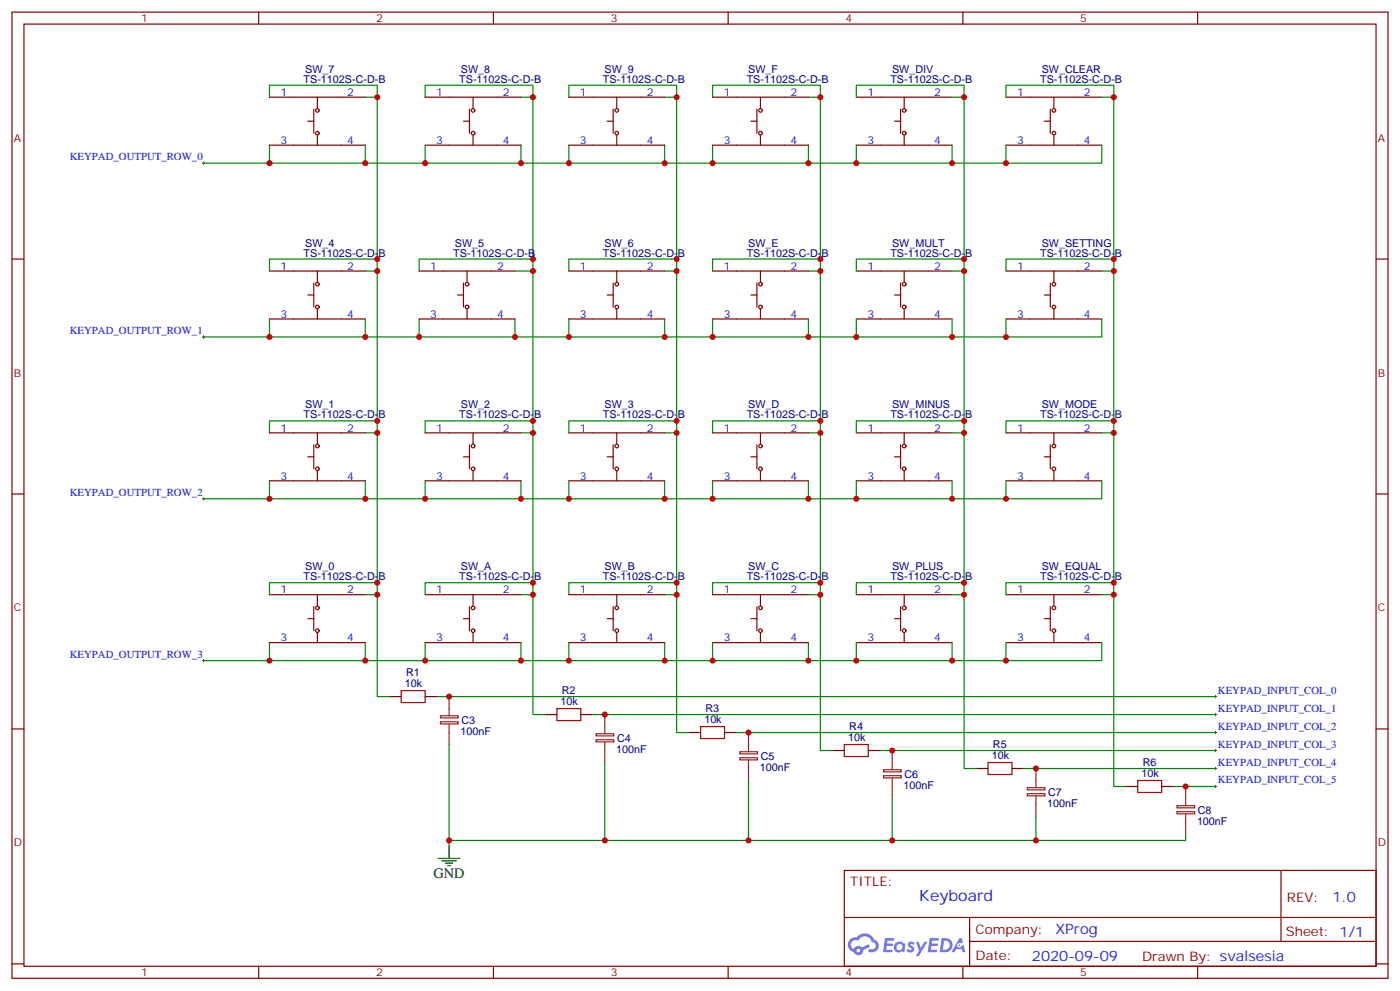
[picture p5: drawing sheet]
<svg xmlns="http://www.w3.org/2000/svg" width="412mm" height="292mm" viewBox="0 0 412 292" stroke-linecap="round" stroke-linejoin="round" font-family="sans-serif">
<g fill="none" stroke="#870000" stroke-width=".35">
<path d="M3.5 3.6h405.4v284.3h-405.4zM7.1 7.1h398.2v277.3h-398.2zM76.2 3.6v3.5M145.3 3.6v3.5M214.5 3.6v3.5M283.6 3.6v3.5M352.8 3.6v3.5M3.5 76.2h3.6M405.3 76.2h3.6M3.5 145.4h3.6M405.3 145.4h3.6M3.5 214.5h3.6"/>
<path d="M405.3 214.5h3.6M248.7 256.2h156.6v28.2h-156.6zM377.3 256.2v20.9M248.7 270h156.5M285.6 277.1h119.6M285.6 270v14.1M3.5 283.7h3.6M76.2 284.4v3.5M145.3 284.4v3.5M214.5 284.4v3.5M283.6 284.4v3.5M352.8 284.4v3.5"/>
<path d="M405.3 283.7h3.6"/>
</g>
<g fill="#5487ff">
<path d="M267.7 277.3a1.22 1.22 0 0 1 1.7 .3l-.4 .6a.47 .47 0 0 0-.3-.4 .47 .47 0 0 0-.5 .2l.1 .2a1.14 1.14 0 0 1 .8 1.7 1.14 1.14 0 0 1-1.9 0l-.2-.2 .5-.5 .7 .4a.29 .29 0 0 0 .3-.2 .29 .29 0 0 0-.2-.4 1.04 1.04 0 0 1-.6-1.7z"/>
<path d="M260.7 276.1h2.4l.3 .2-.2 .5h-1.8l-.1 .9h1.5l.3 .3-.3 .4h-1.6l-.2 1.1 1.7 .1 .2 .3-.2 .3h-2.6z"/>
<path d="M273.8 276.1h2.4l.3 .2-.1 .5h-1.8l-.2 .9h1.6l.3 .3-.4 .4h-1.6l-.1 1.1 1.7 .1 .2 .3-.2 .3h-2.6z"/>
<path d="M282.6 276.1h.7l.3 1.2-.6 .4a.69 .69 0 0 0-1 .2 .69 .69 0 0 0 .4 1 .69 .69 0 0 0 .9-.6l.5-.3 .6 2.2h-.8l-.2-.9h-1.8l-.5 .9h-.8z"/>
<path d="M269.8 277.2h.8l.6 1.8 1.1-1.8h.9l-2.6 4.2h-.8l.9-1.6z"/>
<path d="M277.4 276.1l-.6 4.1h1.3a2.11 2.11 0 0 0 2.5-2.1 2.11 2.11 0 0 0-2.5-2zM278.1 276.8a1.39 1.39 0 0 1 1.7 1.4 1.39 1.39 0 0 1-1.8 1.3h-.3z"/>
<path d="M263.7 277.7a1.54 1.54 0 0 0-.1 2.1 1.54 1.54 0 0 0 2.2 .2l.6 .2 .3-2.3-.2-.2-.4-.1a1.49 1.49 0 0 0-2.4 .1zM264 278.7a.94 .94 0 0 1 1.8 0 .94 .94 0 0 1-1.8 0z"/>
<path d="M250.4 276.5a2.18 2.18 0 0 0 1.1 3.7 1.44 1.44 0 0 0 1.6 .9 1.44 1.44 0 0 0 1.2-1.5l2-1-.5-.7-1.9 .9a1.47 1.47 0 0 0-2.4 .5 1.39 1.39 0 0 1-.7-2 1.39 1.39 0 0 1 2-.4 2.12 2.12 0 0 1 2.2-1.3 2.12 2.12 0 0 1 1.9 1.6 1.14 1.14 0 0 1 1.1 1.5 1.14 1.14 0 0 1-1.7 .7 .43 .43 0 0 0-.5 .3 .43 .43 0 0 0 .4 .5 1.98 1.98 0 0 0 2.5-1.2 1.98 1.98 0 0 0-1.2-2.5 3.1 3.1 0 0 0-5.3-.7l-.9 .1zM252.3 279.8a.55 .55 0 0 1 1.1 0 .55 .55 0 0 1-1.1 0z"/>
<circle cx="282.6" cy="278.2" r=".26"/>
</g>
<g fill="none" stroke="#870000" stroke-width=".35">
<path d="M252.2 28.6h28.3M263.5 35.7h1.8M265.3 32.1v7.1M266.3 28.6v3.2M266.3 39.9v2.8M296.3 28.6h28.3M307.6 35.7h1.8M309.4 32.1v7.1M310.4 28.6v3.2M310.4 39.9v2.8M252.2 42.7h28.3M296.3 42.7h28.3"/>
<path d="M252.2 79.8h28.3M266.3 79.8v3.1M296.3 79.8h28.3M310.4 79.8v3.1M252.2 93.9h28.3M263.5 86.8h1.8M265.3 83.3v7M266.3 91.1v2.8M296.3 93.9h28.3M307.6 86.8h1.8M309.4 83.3v7M310.4 91.1v2.8"/>
<path d="M252.2 127.4h28.3M263.5 134.4h1.8M265.3 130.9v7.1M266.3 127.4v3.2M266.3 138.7v2.8M296.3 127.4h28.3M307.6 134.4h1.8M309.4 130.9v7.1M310.4 127.4v3.2M310.4 138.7v2.8M252.2 141.5h28.3M296.3 141.5h28.3"/>
<path d="M252.2 175h28.3M265.3 178.5v7.1M266.3 175v3.2M296.3 175h28.3M309.4 178.5v7.1M310.4 175v3.2M252.2 189.1h28.3M263.5 182.1h1.8M266.3 186.3v2.8M296.3 189.1h28.3M307.6 182.1h1.8M310.4 186.3v2.8"/>
<path d="M114.7 205h3.5M125.2 205h3.6M160.5 210.3h3.5M171.1 210.3h3.5M202.8 215.6h3.6M213.4 215.6h3.6M245.2 220.9h3.5M255.8 220.9h3.5M287.5 226.2h3.5M298.1 226.2h3.5M331.6 231.5h3.5M342.2 231.5h3.5"/>
<circle cx="266.3" cy="39.2" r=".53"/>
<circle cx="266.3" cy="32.5" r=".53"/>
<circle cx="310.4" cy="39.2" r=".53"/>
<circle cx="310.4" cy="32.5" r=".53"/>
<circle cx="266.3" cy="90.3" r=".53"/>
<circle cx="266.3" cy="83.6" r=".53"/>
<circle cx="310.4" cy="90.3" r=".53"/>
<circle cx="310.4" cy="83.6" r=".53"/>
<circle cx="266.3" cy="138" r=".53"/>
<circle cx="266.3" cy="131.3" r=".53"/>
<circle cx="310.4" cy="138" r=".53"/>
<circle cx="310.4" cy="131.3" r=".53"/>
<circle cx="266.3" cy="178.9" r=".53"/>
<circle cx="310.4" cy="178.9" r=".53"/>
<circle cx="266.3" cy="185.6" r=".53"/>
<circle cx="310.4" cy="185.6" r=".53"/>
</g>
<g fill="none" stroke="#008700" stroke-width=".35">
<path d="M79.4 28.6v-3.5h31.7v3.5h-3.5M111.1 28.6v51.2h-3.5M125.2 28.6v-3.5h31.8v3.5h-3.5M157 28.6v51.2h-5.3M167.6 28.6v-3.5h31.7v3.5h-3.5M199.3 28.6v51.2h-3.5M209.9 28.6v-3.5h31.8v3.5h-3.6M241.7 28.6v51.2h-3.6M252.2 28.6v-3.5h31.8v3.5M280.5 28.6h3.5v197.6h3.5M296.3 28.6v-3.5h31.8v3.5M324.6 28.6h3.5v202.9h3.5"/>
<path d="M79.4 42.7v5.3M107.6 42.7v5.3h-47.6M125.2 42.7v5.3M153.5 42.7v5.3M167.6 42.7v5.3M195.8 42.7v5.3h-88.2M209.9 42.7v5.3M238.1 42.7v5.3M252.2 42.7v5.3M280.5 42.7v5.3M296.3 42.7v5.3M324.6 42.7v5.3h-128.8"/>
<path d="M111.1 79.8v47.6h-3.5M111.1 76.2h-31.7v3.6M157 79.8v47.6h-3.5M157 76.2h-33.5v3.6M199.3 79.8v47.6h-3.5M199.3 76.2h-31.7v3.6M241.7 79.8v47.6h-3.6M241.7 76.2h-31.8v3.6M280.5 79.8h3.5M284 76.2h-31.8v3.6M324.6 79.8h3.5M328.1 76.2h-31.8v3.6"/>
<path d="M79.4 93.9v5.3M107.6 93.9v5.3h-47.6M123.5 93.9v5.3M151.7 93.9v5.3M167.6 93.9v5.3M195.8 93.9v5.3M209.9 93.9v5.3M238.1 93.9v5.3M252.2 93.9v5.3M280.5 93.9v5.3M296.3 93.9v5.3M324.6 93.9v5.3h-217"/>
<path d="M111.1 127.4v47.6h-3.5M111.1 123.9h-31.7v3.5M157 127.4v47.6h-3.5M157 123.9h-31.8v3.5M199.3 127.4v47.6h-3.5M199.3 123.9h-31.7v3.5M241.7 127.4v47.6h-3.6M241.7 123.9h-31.8v3.5M280.5 127.4h3.5M284 123.9h-31.8v3.5M324.6 127.4h3.5M328.1 123.9h-31.8v3.5"/>
<path d="M79.4 141.5v5.3M107.6 141.5v5.3h-47.6M125.2 141.5v5.3M153.5 141.5v5.3M167.6 141.5v5.3M195.8 141.5v5.3M209.9 141.5v5.3M238.1 141.5v5.3M252.2 141.5v5.3M280.5 141.5v5.3M296.3 141.5v5.3M324.6 141.5v5.3h-217"/>
<path d="M111.1 171.5h-31.7v3.5M111.1 175v30h3.6M157 171.5h-31.8v3.5M157 175v35.3h3.5M199.3 171.5h-31.7v3.5M199.3 175v40.6h3.5M241.7 171.5h-31.8v3.5M241.7 175v45.9h3.5M280.5 175h3.5M284 171.5h-31.8v3.5M324.6 175h3.5M328.1 171.5h-31.8v3.5"/>
<path d="M79.4 189.1v5.3M107.6 189.1v5.3h-47.6M125.2 189.1v5.3M153.5 189.1v5.3M167.6 189.1v5.3M195.8 189.1v5.3M209.9 189.1v5.3M238.1 189.1v5.3M252.2 189.1v5.3M280.5 189.1v5.3M296.3 189.1v5.3M324.6 189.1v5.3h-217"/>
<path d="M128.8 205h229.3M132.3 219.1v30M174.6 210.3h183.5M217 215.6h141.1M178.2 224.4v22.9M220.5 229.7v17.6M259.3 220.9h98.8M262.8 235v12.3M301.6 226.2h56.5M345.7 231.5h12.4M305.2 240.3v7M349.2 245.6v1.7h-216.9"/>
</g>
<g fill="none" stroke="#000" stroke-width=".29">
<path d="M59.6 48h.7M60 47.7v.7M59.6 99.2h.7M60 98.8v.7M59.6 146.8h.7M60 146.4v.7M59.6 194.4h.7M60 194.1v.7M357.7 205h.7M357.7 210.3h.7M357.7 215.6h.7M358.1 204.6v.8"/>
<path d="M358.1 209.9v.7M358.1 215.2v.7M357.7 220.9h.7M357.7 226.2h.7M357.7 231.5h.7M358.1 220.5v.7M358.1 225.8v.7M358.1 231.1v.7"/>
</g>
<path d="M118.2 203.2h7v3.6h-7zM164 208.5h7.1v3.6h-7.1zM206.4 213.8h7v3.5h-7zM248.7 219.1h7.1v3.5h-7.1zM291 224.4h7.1v3.5h-7.1zM335.1 229.7h7.1v3.5h-7.1z" fill="none" stroke="#a10000" stroke-width=".35"/>
<g fill="none" stroke="#8c2424" stroke-width=".35">
<path d="M129.8 212.4h5.1v.6h-5.1zM129.8 210.6h5.1v.7h-5.1zM132.3 205v5.6M132.3 213.1v6M175.6 217.7h5.2v.6h-5.2zM175.6 215.9h5.2v.7h-5.2zM178.2 210.3v5.6M178.2 218.4v6M220.5 215.6v5.6M217.9 223h5.2v.6h-5.2zM217.9 221.2h5.2v.7h-5.2zM220.5 223.7v6"/>
<path d="M260.3 228.3h5.2v.6h-5.2zM260.3 226.5h5.2v.7h-5.2zM262.8 220.9v5.6M262.8 229v6M302.6 233.6h5.2v.6h-5.2zM302.6 231.8h5.2v.6h-5.2zM305.2 226.2v5.6M305.2 234.3v6M346.7 238.9h5.2v.6h-5.2zM346.7 237.1h5.2v.6h-5.2zM349.2 231.5v5.6M349.2 239.6v6"/>
</g>
<path d="M129.1 252.6h6.4M130.2 253.3h4.2M131.2 254h2.1M131.9 254.7h.7M132.3 249.1v3.5" fill="none" stroke="#000" stroke-width=".35"/>
<g fill="#c00">
<circle cx="111.1" cy="79.8" r=".88"/>
<circle cx="111.1" cy="127.4" r=".88"/>
<circle cx="157" cy="79.8" r=".88"/>
<circle cx="157" cy="127.4" r=".88"/>
<circle cx="199.3" cy="79.8" r=".88"/>
<circle cx="199.3" cy="127.4" r=".88"/>
<circle cx="241.7" cy="79.8" r=".88"/>
<circle cx="241.7" cy="127.4" r=".88"/>
<circle cx="241.7" cy="171.5" r=".88"/>
<circle cx="199.3" cy="171.5" r=".88"/>
<circle cx="157" cy="171.5" r=".88"/>
<circle cx="111.1" cy="171.5" r=".88"/>
<circle cx="241.7" cy="123.9" r=".88"/>
<circle cx="199.3" cy="123.9" r=".88"/>
<circle cx="157" cy="123.9" r=".88"/>
<circle cx="111.1" cy="123.9" r=".88"/>
<circle cx="111.1" cy="76.2" r=".88"/>
<circle cx="157" cy="76.2" r=".88"/>
<circle cx="199.3" cy="76.2" r=".88"/>
<circle cx="241.7" cy="76.2" r=".88"/>
<circle cx="107.6" cy="48" r=".88"/>
<circle cx="153.5" cy="48" r=".88"/>
<circle cx="167.6" cy="48" r=".88"/>
<circle cx="125.2" cy="48" r=".88"/>
<circle cx="209.9" cy="48" r=".88"/>
<circle cx="151.7" cy="99.2" r=".88"/>
<circle cx="195.8" cy="99.2" r=".88"/>
<circle cx="238.1" cy="99.2" r=".88"/>
<circle cx="209.9" cy="99.2" r=".88"/>
<circle cx="167.6" cy="99.2" r=".88"/>
<circle cx="123.5" cy="99.2" r=".88"/>
<circle cx="195.8" cy="194.4" r=".88"/>
<circle cx="238.1" cy="194.4" r=".88"/>
<circle cx="153.5" cy="194.4" r=".88"/>
<circle cx="125.2" cy="194.4" r=".88"/>
<circle cx="167.6" cy="194.4" r=".88"/>
<circle cx="209.9" cy="194.4" r=".88"/>
<circle cx="111.1" cy="175" r=".88"/>
<circle cx="157" cy="175" r=".88"/>
<circle cx="199.3" cy="175" r=".88"/>
<circle cx="241.7" cy="175" r=".88"/>
<circle cx="111.1" cy="28.6" r=".88"/>
<circle cx="157" cy="28.6" r=".88"/>
<circle cx="199.3" cy="28.6" r=".88"/>
<circle cx="241.7" cy="28.6" r=".88"/>
<circle cx="79.4" cy="99.2" r=".88"/>
<circle cx="79.4" cy="146.8" r=".88"/>
<circle cx="79.4" cy="194.4" r=".88"/>
<circle cx="79.4" cy="48" r=".88"/>
<circle cx="284" cy="171.5" r=".88"/>
<circle cx="284" cy="175" r=".88"/>
<circle cx="284" cy="123.9" r=".88"/>
<circle cx="284" cy="127.4" r=".88"/>
<circle cx="284" cy="76.2" r=".88"/>
<circle cx="284" cy="79.8" r=".88"/>
<circle cx="284" cy="28.6" r=".88"/>
<circle cx="252.2" cy="194.4" r=".88"/>
<circle cx="280.5" cy="194.4" r=".88"/>
<circle cx="252.2" cy="99.2" r=".88"/>
<circle cx="280.5" cy="99.2" r=".88"/>
<circle cx="252.2" cy="48" r=".88"/>
<circle cx="280.5" cy="48" r=".88"/>
<circle cx="252.2" cy="146.8" r=".88"/>
<circle cx="280.5" cy="146.8" r=".88"/>
<circle cx="209.9" cy="146.8" r=".88"/>
<circle cx="167.6" cy="146.8" r=".88"/>
<circle cx="125.2" cy="146.8" r=".88"/>
<circle cx="238.1" cy="146.8" r=".88"/>
<circle cx="195.8" cy="146.8" r=".88"/>
<circle cx="153.5" cy="146.8" r=".88"/>
<circle cx="107.6" cy="194.4" r=".88"/>
<circle cx="107.6" cy="146.8" r=".88"/>
<circle cx="107.6" cy="99.2" r=".88"/>
<circle cx="195.8" cy="48" r=".88"/>
<circle cx="238.1" cy="48" r=".88"/>
<circle cx="296.3" cy="48" r=".88"/>
<circle cx="296.3" cy="99.2" r=".88"/>
<circle cx="296.3" cy="146.8" r=".88"/>
<circle cx="296.3" cy="194.4" r=".88"/>
<circle cx="328.1" cy="175" r=".88"/>
<circle cx="328.1" cy="127.4" r=".88"/>
<circle cx="328.1" cy="79.8" r=".88"/>
<circle cx="328.1" cy="28.6" r=".88"/>
<circle cx="328.1" cy="76.2" r=".88"/>
<circle cx="328.1" cy="123.9" r=".88"/>
<circle cx="328.1" cy="171.5" r=".88"/>
<circle cx="132.3" cy="205" r=".88"/>
<circle cx="178.2" cy="210.3" r=".88"/>
<circle cx="220.5" cy="215.6" r=".88"/>
<circle cx="262.8" cy="220.9" r=".88"/>
<circle cx="305.2" cy="226.2" r=".88"/>
<circle cx="349.3" cy="231.5" r=".88"/>
<circle cx="132.3" cy="247.3" r=".88"/>
<circle cx="178.2" cy="247.3" r=".88"/>
<circle cx="220.5" cy="247.3" r=".88"/>
<circle cx="262.8" cy="247.3" r=".88"/>
<circle cx="305.2" cy="247.3" r=".88"/>
</g>
<g fill="none" stroke="#870000" stroke-width=".35">
<path d="M79.4 28.6h28.2M90.7 35.7h1.7M92.4 32.1v7.1M93.5 28.6v3.2M93.5 39.9v2.8M125.2 28.6h28.3M136.5 35.7h1.8M138.3 32.1v7.1M139.3 28.6v3.2M139.3 39.9v2.8M167.6 28.6h28.2M178.9 35.7h1.7"/>
<path d="M180.6 32.1v7.1M181.7 28.6v3.2M181.7 39.9v2.8M209.9 28.6h28.2M221.2 35.7h1.8M223 32.1v7.1M224 28.6v3.2M224 39.9v2.8M79.4 42.7h28.2M125.2 42.7h28.3M167.6 42.7h28.2M209.9 42.7h28.2"/>
<path d="M79.4 79.8h28.2M93.5 79.8v3.1M123.5 79.8h28.2M137.6 79.8v3.1M167.6 79.8h28.2M181.7 79.8v3.1M209.9 79.8h28.2M224 79.8v3.1M79.4 93.9h28.2M90.7 86.8h1.7M92.4 83.3v7M93.5 91.1v2.8"/>
<path d="M123.5 93.9h28.2M134.8 86.8h1.7M136.5 83.3v7M137.6 91.1v2.8M167.6 93.9h28.2M178.9 86.8h1.7M180.6 83.3v7M181.7 91.1v2.8M209.9 93.9h28.2M221.2 86.8h1.8M223 83.3v7M224 91.1v2.8"/>
<path d="M79.4 127.4h28.2M90.7 134.4h1.7M92.4 130.9v7.1M93.5 127.4v3.2M93.5 138.7v2.8M125.2 127.4h28.3M136.5 134.4h1.8M138.3 130.9v7.1M139.3 127.4v3.2M139.3 138.7v2.8M167.6 127.4h28.2M178.9 134.4h1.7"/>
<path d="M180.6 130.9v7.1M181.7 127.4v3.2M181.7 138.7v2.8M209.9 127.4h28.2M221.2 134.4h1.8M223 130.9v7.1M224 127.4v3.2M224 138.7v2.8M79.4 141.5h28.2M125.2 141.5h28.3M167.6 141.5h28.2M209.9 141.5h28.2"/>
<path d="M79.4 175h28.2M92.4 178.5v7.1M93.5 175v3.2M125.2 175h28.3M138.3 178.5v7.1M139.3 175v3.2M167.6 175h28.2M180.6 178.5v7.1M181.7 175v3.2M209.9 175h28.2M223 178.5v7.1M224 175v3.2"/>
<path d="M79.4 189.1h28.2M90.7 182.1h1.7M93.5 186.3v2.8M125.2 189.1h28.3M136.5 182.1h1.8M139.3 186.3v2.8M167.6 189.1h28.2M178.9 182.1h1.7M181.7 186.3v2.8M209.9 189.1h28.2M221.2 182.1h1.8M224 186.3v2.8"/>
<circle cx="93.5" cy="32.5" r=".53"/>
<circle cx="93.5" cy="39.2" r=".53"/>
<circle cx="139.3" cy="32.5" r=".53"/>
<circle cx="139.3" cy="39.2" r=".53"/>
<circle cx="181.7" cy="39.2" r=".53"/>
<circle cx="181.7" cy="32.5" r=".53"/>
<circle cx="224" cy="39.2" r=".53"/>
<circle cx="224" cy="32.5" r=".53"/>
<circle cx="93.5" cy="83.6" r=".53"/>
<circle cx="93.5" cy="90.3" r=".53"/>
<circle cx="137.6" cy="83.6" r=".53"/>
<circle cx="137.6" cy="90.3" r=".53"/>
<circle cx="181.7" cy="83.6" r=".53"/>
<circle cx="181.7" cy="90.3" r=".53"/>
<circle cx="224" cy="83.6" r=".53"/>
<circle cx="224" cy="90.3" r=".53"/>
<circle cx="93.5" cy="138" r=".53"/>
<circle cx="93.5" cy="131.3" r=".53"/>
<circle cx="139.3" cy="131.3" r=".53"/>
<circle cx="139.3" cy="138" r=".53"/>
<circle cx="181.7" cy="138" r=".53"/>
<circle cx="181.7" cy="131.3" r=".53"/>
<circle cx="224" cy="138" r=".53"/>
<circle cx="224" cy="131.3" r=".53"/>
<circle cx="93.5" cy="178.9" r=".53"/>
<circle cx="139.3" cy="178.9" r=".53"/>
<circle cx="181.7" cy="178.9" r=".53"/>
<circle cx="224" cy="178.9" r=".53"/>
<circle cx="93.5" cy="185.6" r=".53"/>
<circle cx="139.3" cy="185.6" r=".53"/>
<circle cx="181.7" cy="185.6" r=".53"/>
<circle cx="224" cy="185.6" r=".53"/>
</g>
<text font-size="4.6" fill="#00f" x="270.8" y="265.2">Keyboard</text>
<text font-size="4.2" x="127.7" y="258.3">GND</text>
<g font-size="4.2" fill="#00f">
<text x="392.5" y="265.4">1.0</text>
<text x="310.9" y="275">XProg</text>
<text x="304" y="282.8">2020-09-09</text>
</g>
<g font-size="3.9" fill="#800">
<text x="250.5" y="260.7">TITLE:</text>
<text x="379.1" y="265.4">REV:</text>
<text x="287.4" y="274.9">Company:</text>
<text x="378.7" y="275.6">Sheet: 1/1</text>
<text x="287.4" y="282.6">Date:</text>
<text x="336.4" y="282.7">Drawn By: svalsesia</text>
</g>
<g font-size="3.2" fill="#800">
<text x="41.6" y="6.6">1</text>
<text x="110.8" y="6.6">2</text>
<text x="179.9" y="6.6">3</text>
<text x="249.1" y="6.6">4</text>
<text x="318.2" y="6.6">5</text>
<text x="4.1" y="41.7">A</text>
<text x="405.9" y="41.7">A</text>
<text x="4.1" y="110.8">B</text>
<text x="405.9" y="110.8">B</text>
<text x="4.1" y="180">C</text>
<text x="405.9" y="180">C</text>
<text x="4.1" y="249.1">D</text>
<text x="405.9" y="249.1">D</text>
<text x="41.6" y="287.4">1</text>
<text x="110.8" y="287.4">2</text>
<text x="179.9" y="287.4">3</text>
<text x="249.1" y="287.4">4</text>
<text x="318.2" y="287.4">5</text>
</g>
<g font-size="3.2" fill="#000080">
<text x="89.9" y="21.4">SW_7</text>
<text x="135.8" y="21.4">SW_8</text>
<text x="178.1" y="21.4">SW_9</text>
<text x="220.4" y="21.4">SW_F</text>
<text x="262.8" y="21.4">SW_DIV</text>
<text x="306.9" y="21.4">SW_CLEAR</text>
<text x="89.4" y="24.4">TS-1102S-C-D-B</text>
<text x="135.3" y="24.4">TS-1102S-C-D-B</text>
<text x="177.6" y="24.4">TS-1102S-C-D-B</text>
<text x="219.9" y="24.4">TS-1102S-C-D-B</text>
<text x="262.3" y="24.4">TS-1102S-C-D-B</text>
<text x="306.4" y="24.4">TS-1102S-C-D-B</text>
<text x="89.4" y="75.5">TS-1102S-C-D-B</text>
<text x="89.9" y="72.6">SW_4</text>
<text x="133.5" y="75.5">TS-1102S-C-D-B</text>
<text x="134" y="72.6">SW_5</text>
<text x="177.6" y="75.5">TS-1102S-C-D-B</text>
<text x="178.1" y="72.6">SW_6</text>
<text x="219.9" y="75.5">TS-1102S-C-D-B</text>
<text x="220.4" y="72.6">SW_E</text>
<text x="262.3" y="75.5">TS-1102S-C-D-B</text>
<text x="262.8" y="72.6">SW_MULT</text>
<text x="306.4" y="75.5">TS-1102S-C-D-B</text>
<text x="306.9" y="72.6">SW_SETTING</text>
<text x="89.4" y="123.2">TS-1102S-C-D-B</text>
<text x="89.9" y="120.2">SW_1</text>
<text x="135.3" y="123.2">TS-1102S-C-D-B</text>
<text x="135.8" y="120.2">SW_2</text>
<text x="177.6" y="123.2">TS-1102S-C-D-B</text>
<text x="178.1" y="120.2">SW_3</text>
<text x="219.9" y="123.2">TS-1102S-C-D-B</text>
<text x="220.4" y="120.2">SW_D</text>
<text x="262.3" y="123.2">TS-1102S-C-D-B</text>
<text x="262.8" y="120.2">SW_MINUS</text>
<text x="306.4" y="123.2">TS-1102S-C-D-B</text>
<text x="306.9" y="120.2">SW_MODE</text>
<text x="89.9" y="167.8">SW_0</text>
<text x="135.8" y="167.8">SW_A</text>
<text x="178.1" y="167.8">SW_B</text>
<text x="220.4" y="167.8">SW_C</text>
<text x="262.8" y="167.8">SW_PLUS</text>
<text x="306.9" y="167.8">SW_EQUAL</text>
<text x="89.4" y="170.8">TS-1102S-C-D-B</text>
<text x="135.3" y="170.8">TS-1102S-C-D-B</text>
<text x="177.6" y="170.8">TS-1102S-C-D-B</text>
<text x="219.9" y="170.8">TS-1102S-C-D-B</text>
<text x="262.3" y="170.8">TS-1102S-C-D-B</text>
<text x="306.4" y="170.8">TS-1102S-C-D-B</text>
<text x="119.3" y="202.2">10k</text>
<text x="119.6" y="199">R1</text>
<text x="165.1" y="207.5">10k</text>
<text x="165.5" y="204.3">R2</text>
<text x="207.8" y="209.6">R3</text>
<text x="135.9" y="213.2">C3</text>
<text x="207.5" y="212.8">10k</text>
<text x="250.2" y="214.9">R4</text>
<text x="135.6" y="216.4">100nF</text>
<text x="181.5" y="221.7">100nF</text>
<text x="181.8" y="218.5">C4</text>
<text x="249.8" y="218.1">10k</text>
<text x="292.5" y="220.2">R5</text>
<text x="223.8" y="227">100nF</text>
<text x="224.1" y="223.8">C5</text>
<text x="292.1" y="223.3">10k</text>
<text x="336.6" y="225.5">R6</text>
<text x="266.2" y="232.3">100nF</text>
<text x="266.4" y="229.1">C6</text>
<text x="336.2" y="228.6">10k</text>
<text x="308.5" y="237.6">100nF</text>
<text x="308.8" y="234.4">C7</text>
<text x="352.9" y="239.6">C8</text>
<text x="352.6" y="242.9">100nF</text>
</g>
<g font-size="3.2" fill="#00f">
<text x="82.6" y="28.3">1</text>
<text x="102.3" y="28.3">2</text>
<text x="128.5" y="28.3">1</text>
<text x="148.2" y="28.3">2</text>
<text x="170.8" y="28.3">1</text>
<text x="190.5" y="28.3">2</text>
<text x="213.2" y="28.3">1</text>
<text x="232.8" y="28.3">2</text>
<text x="255.5" y="28.3">1</text>
<text x="275.2" y="28.3">2</text>
<text x="299.6" y="28.3">1</text>
<text x="319.3" y="28.3">2</text>
<text x="20.6" y="47.1">KEYPAD_OUTPUT_ROW_0</text>
<text x="82.6" y="42.4">3</text>
<text x="102.3" y="42.4">4</text>
<text x="128.5" y="42.4">3</text>
<text x="148.2" y="42.4">4</text>
<text x="170.8" y="42.4">3</text>
<text x="190.5" y="42.4">4</text>
<text x="213.2" y="42.4">3</text>
<text x="232.8" y="42.4">4</text>
<text x="255.5" y="42.4">3</text>
<text x="275.2" y="42.4">4</text>
<text x="299.6" y="42.4">3</text>
<text x="319.3" y="42.4">4</text>
<text x="82.6" y="79.4">1</text>
<text x="102.3" y="79.4">2</text>
<text x="126.7" y="79.4">1</text>
<text x="146.4" y="79.4">2</text>
<text x="170.8" y="79.4">1</text>
<text x="190.5" y="79.4">2</text>
<text x="213.2" y="79.4">1</text>
<text x="232.8" y="79.4">2</text>
<text x="255.5" y="79.4">1</text>
<text x="275.2" y="79.4">2</text>
<text x="299.6" y="79.4">1</text>
<text x="319.3" y="79.4">2</text>
<text x="82.6" y="93.5">3</text>
<text x="102.3" y="93.5">4</text>
<text x="126.7" y="93.5">3</text>
<text x="146.4" y="93.5">4</text>
<text x="170.8" y="93.5">3</text>
<text x="190.5" y="93.5">4</text>
<text x="213.2" y="93.5">3</text>
<text x="232.8" y="93.5">4</text>
<text x="255.5" y="93.5">3</text>
<text x="275.2" y="93.5">4</text>
<text x="299.6" y="93.5">3</text>
<text x="319.3" y="93.5">4</text>
<text x="20.6" y="98.3">KEYPAD_OUTPUT_ROW_1</text>
<text x="82.6" y="127">1</text>
<text x="102.3" y="127">2</text>
<text x="128.5" y="127">1</text>
<text x="148.2" y="127">2</text>
<text x="170.8" y="127">1</text>
<text x="190.5" y="127">2</text>
<text x="213.2" y="127">1</text>
<text x="232.8" y="127">2</text>
<text x="255.5" y="127">1</text>
<text x="275.2" y="127">2</text>
<text x="299.6" y="127">1</text>
<text x="319.3" y="127">2</text>
<text x="82.6" y="141.1">3</text>
<text x="102.3" y="141.1">4</text>
<text x="128.5" y="141.1">3</text>
<text x="148.2" y="141.1">4</text>
<text x="170.8" y="141.1">3</text>
<text x="190.5" y="141.1">4</text>
<text x="213.2" y="141.1">3</text>
<text x="232.8" y="141.1">4</text>
<text x="255.5" y="141.1">3</text>
<text x="275.2" y="141.1">4</text>
<text x="299.6" y="141.1">3</text>
<text x="319.3" y="141.1">4</text>
<text x="20.6" y="145.9">KEYPAD_OUTPUT_ROW_2</text>
<text x="82.6" y="174.7">1</text>
<text x="102.3" y="174.7">2</text>
<text x="128.5" y="174.7">1</text>
<text x="148.2" y="174.7">2</text>
<text x="170.8" y="174.7">1</text>
<text x="190.5" y="174.7">2</text>
<text x="213.2" y="174.7">1</text>
<text x="232.8" y="174.7">2</text>
<text x="255.5" y="174.7">1</text>
<text x="275.2" y="174.7">2</text>
<text x="299.6" y="174.7">1</text>
<text x="319.3" y="174.7">2</text>
<text x="82.6" y="188.8">3</text>
<text x="102.3" y="188.8">4</text>
<text x="128.5" y="188.8">3</text>
<text x="148.2" y="188.8">4</text>
<text x="170.8" y="188.8">3</text>
<text x="190.5" y="188.8">4</text>
<text x="213.2" y="188.8">3</text>
<text x="232.8" y="188.8">4</text>
<text x="255.5" y="188.8">3</text>
<text x="275.2" y="188.8">4</text>
<text x="299.6" y="188.8">3</text>
<text x="319.3" y="188.8">4</text>
<text x="20.6" y="193.5">KEYPAD_OUTPUT_ROW_3</text>
<text x="358.8" y="204.1">KEYPAD_INPUT_COL_0</text>
<text x="358.8" y="209.4">KEYPAD_INPUT_COL_1</text>
<text x="358.8" y="214.7">KEYPAD_INPUT_COL_2</text>
<text x="358.8" y="220">KEYPAD_INPUT_COL_3</text>
<text x="358.8" y="225.3">KEYPAD_INPUT_COL_4</text>
<text x="358.8" y="230.6">KEYPAD_INPUT_COL_5</text>
</g>
</svg>
